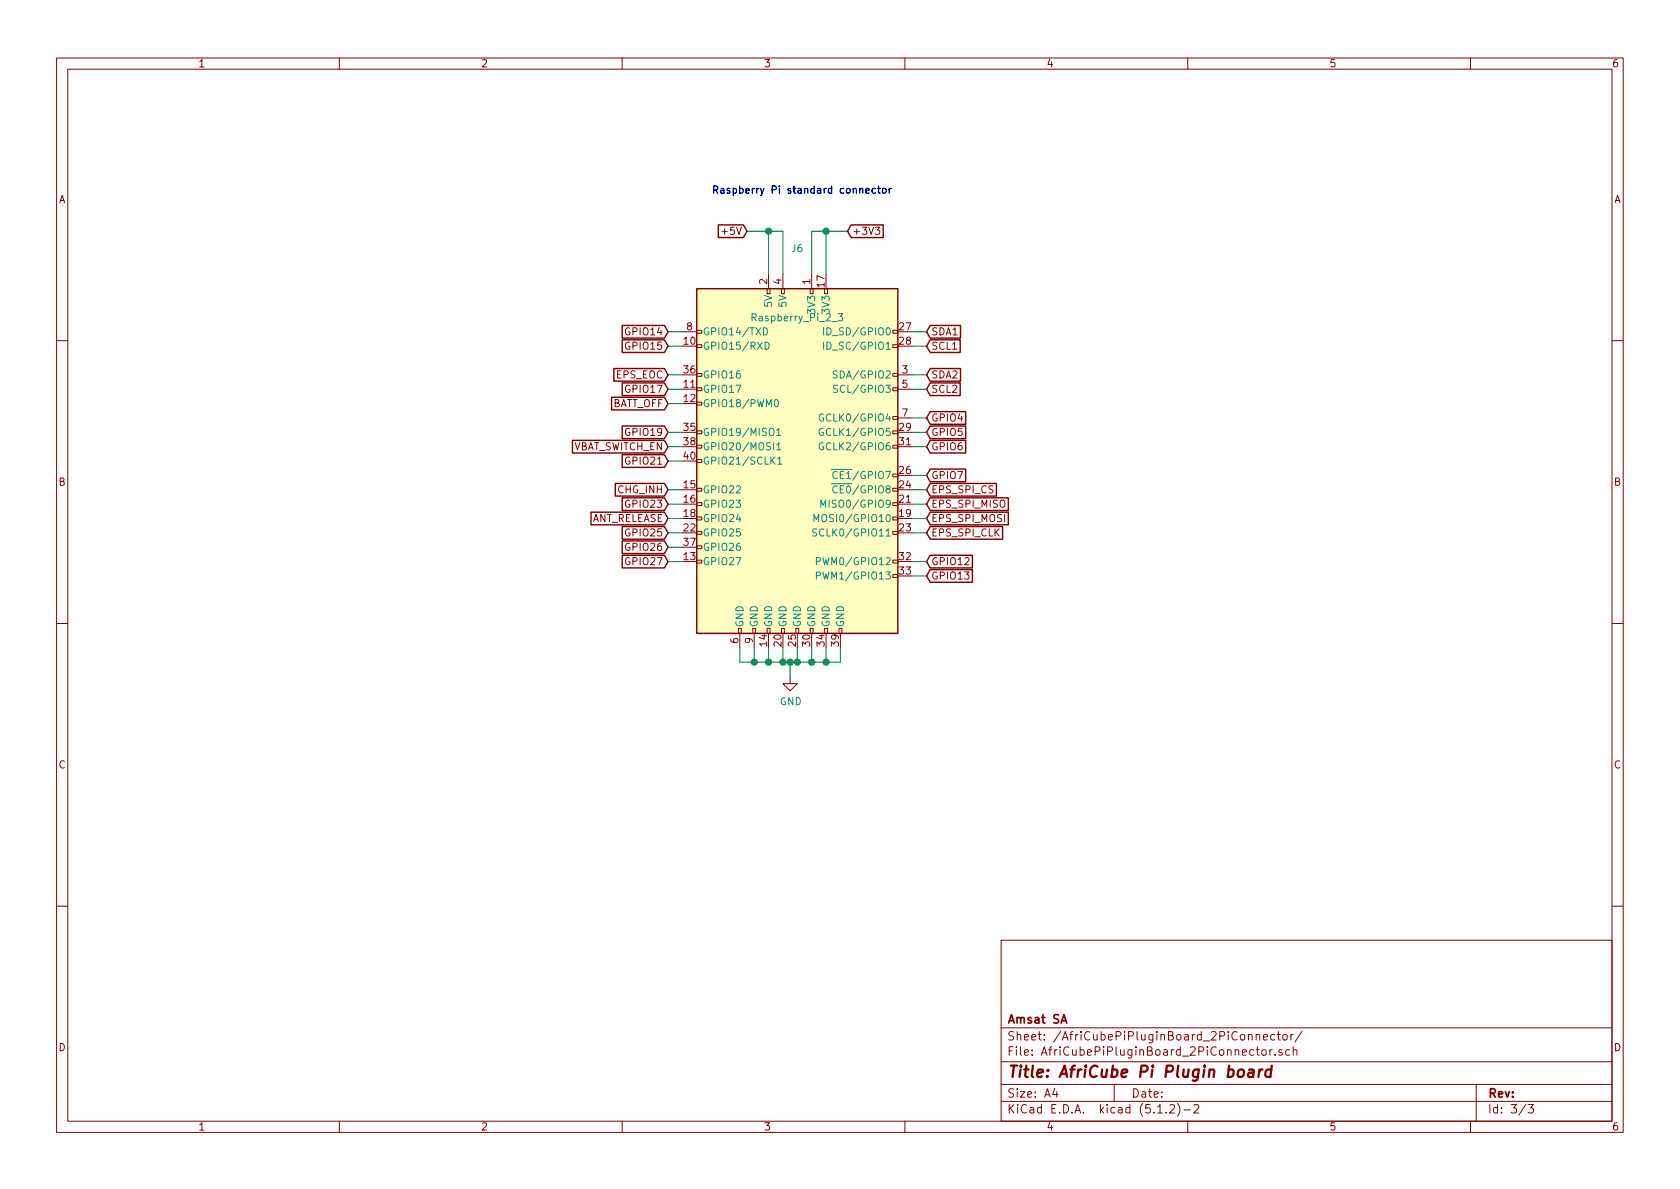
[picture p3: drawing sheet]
<svg xmlns="http://www.w3.org/2000/svg" width="297mm" height="210mm" viewBox="0 0 297 210" stroke-linecap="round" stroke-linejoin="round" font-family="sans-serif">
<g fill="none" stroke="#840000" stroke-width=".18">
<path d="M10 10.3h277v189.9h-277zM12 12.2h273v186.1h-273zM60 10.3v1.9M110 10.3v1.9M160 10.3v1.9M210 10.3v1.9M260 10.3v1.9M120.6 58.7h2.6M123.2 58.4h.9v.5h-.9zM135.6 51h.5v.9h-.5zM135.9 48.5v2.5M138.2 51h.5v.9h-.5z"/>
<path d="M138.4 48.5v2.5M143.3 51h.5v.9h-.5zM143.5 48.5v2.5M145.8 51h.5v.9h-.5zM154.8 40.2h.7l-.4 .5 .4 .1v.5l-.2 .1-.5-.1M157.9 58.4h.8v.5h-.8zM10 60.2h2M123.2 78.7h.9v.5h-.9zM123.2 76.2h.9v.5h-.9zM123.2 71.1h.9v.5h-.9zM123.2 68.6h.9v.5h-.9zM123.2 66h.9v.5h-.9z"/>
<path d="M123.2 61h.9v.5h-.9zM157.9 78.7h.8v.5h-.8zM157.9 76.2h.8v.5h-.8zM157.9 73.7h.8v.5h-.8zM157.9 68.6h.8v.5h-.8zM157.9 66h.8v.5h-.8zM157.9 61h.8v.5h-.8zM158.7 66.3h2.6M158.7 68.8h2.6M158.7 73.9h2.6M285 60.2h2M123.2 99.1h.9v.5h-.9z"/>
<path d="M123.2 96.5h.9v.5h-.9zM123.2 94h.9v.5h-.9zM123.2 91.4h.9v.5h-.9zM123.2 88.9h.9v.5h-.9zM123.2 86.4h.9v.5h-.9zM123.2 81.3h.9v.5h-.9zM157.9 99.1h.8v.5h-.8zM157.9 94h.8v.5h-.8zM157.9 91.4h.8v.5h-.8zM157.9 88.9h.8v.5h-.8zM157.9 86.4h.8v.5h-.8zM157.9 83.8h.8v.5h-.8z"/>
<path d="M10 110.3h2M130.6 111.1h.5v.9h-.5zM130.8 112v2.5M133.1 111.1h.5v.9h-.5zM133.3 112v2.5M135.6 111.1h.5v.9h-.5zM138.2 111.1h.5v.9h-.5zM139.7 119.6v1.3h1.3l-1.3 1.3-1.3-1.3h1.3M140.7 111.1h.5v.9h-.5zM143.3 111.1h.5v.9h-.5zM145.8 111.1h.5v.9h-.5zM148.3 111.1h.5v.9h-.5z"/>
<path d="M157.9 101.6h.8v.5h-.8zM285 110.3h2M10 160.2h2M177 166.3h108v32h-108zM285 160.2h2M60 198.3v1.9M110 198.3v1.9M160 198.3v1.9M177 194.8h108M177 191.8h108M177 187.8h108M177 181.8h108"/>
<path d="M186.5 192.5l-.4 1h1M186.8 193v1M197 191.8v3M204.7 196.8h.8M206.2 196.7v.1M206.8 195.5l.2-.2h.4l.2 .2 .1 .3-.1 .2-.8 .8h.9M208.2 195.1a1.71 1.71 0 0 1 0 2.3M209.3 196.3h1.2M210 198.3v1.9M211.1 195.5l.2-.2h.4l.3 .5-1 1h1M222.1 183.1l.2-.2 .4 .1v.9M222.1 185.6h.6"/>
<path d="M222.1 182.9v1M222.3 185.1v1.3l.4 .2M223.2 185.7l.2-.1 .4 .1 .1 .6-.2 .2-.3 .1-.2-.1zM223.4 183.4l.7-.1-.1-.3-.4-.1-.2 .2v.7h.6M224.5 185.6v1M224.9 185.6l-.3 .1-.1 .2M225.4 183l-.5-.1-.2 .3v.6l.2 .1 .5-.1M225.5 186.5v.1M225.8 182.9h.6M226 182.4v1.3l.4 .2M226.7 185.7a.37 .37 0 0 0-.6 .1l.1 .2 .5 .2v.1l-.2 .3-.4-.1M226.9 183.1l.2-.2 .4 .2v.7l-.2 .1-.4-.1z"/>
<path d="M228 185.7l-.4-.1-.3 .3 .1 .6 .2 .1 .4-.1M228.2 182.9v1M228.7 185.7a.37 .37 0 0 1 .6 .1v.8M228.7 182.9l-.4 .2-.1 .1M228.7 185.1v1.5M230.2 182.3l-1.2 2M260 198.3v1.9M261 191.8v6.5M269.8 195.2l-1.2 2M270.2 195.3h.9l-.5 .6 .4 .1v.7l-.2 .1-.6-.1"/>
</g>
<path d="M219 189.3a.54 .54 0 0 1 .6-.2 .54 .54 0 0 1 .4 .4l-.1 .6a.56 .56 0 0 1-.5 .4 .56 .56 0 0 1-.6-.4zM220.9 189.2h.7v1.2M221.7 189.6l-.7 .1a.4 .4 0 0 0-.4 .3 .4 .4 0 0 0 .3 .4l.7-.1M222.7 189.1l-.2 1.3M223.2 189.1a.54 .54 0 0 0-.6 .4M224.8 189.2a.68 .68 0 0 0-1 .3v.8l.2 .1 .6-.1M224.9 188.4l-.3 2" fill="none" stroke="#840000" stroke-width=".41"/>
<path d="M187.6 180.9l.5-1.5 .5 1.5" fill="none" stroke="#840000" stroke-width=".3"/>
<path d="M123.2 51h35.5v61h-35.5z" fill="#ffffc2" stroke="#ffffc2" stroke-width=".18"/>
<g fill="none" stroke="#840000" stroke-width=".25">
<path d="M127 39.8h4.4l.7 1.1-.7 1.1h-4.4zM150.5 39.8h5.7v2.2h-5.7l-.6-1.1zM110 57.6h7.5l.6 1.1-.6 1.1h-7.5zM123.2 51h35.5v61h-35.5zM164.5 57.6h5.3v2.2h-5.3l-.7-1.1zM101.2 77.9h16.3l.6 1.1-.6 1.1h-16.3zM108.1 70.3h9.4l.6 1.1-.6 1.1h-9.4zM108.5 65.2h9l.6 1.1-.6 1.1h-9zM110 60.1h7.5l.6 1.1-.6 1.1h-7.5zM110 67.7h7.5l.6 1.1-.6 1.1h-7.5zM110 75.3h7.5l.6 1.1-.6 1.2h-7.5zM164.5 65.2h5.3v2.2h-5.3l-.7-1.1z"/>
<path d="M164.5 67.7h5.3v2.2h-5.3l-.7-1.1zM164.5 60.1h5.3v2.2h-5.3l-.7-1.1zM164.5 72.8h6.2v2.2h-6.2l-.7-1.1zM164.5 75.3h6.2v2.3h-6.2l-.7-1.2zM164.5 77.9h6.2v2.2h-6.2l-.7-1.1zM104.5 90.6h13l.6 1.1-.6 1.1h-13zM108.8 85.5h8.7l.6 1.1-.6 1.1h-8.7zM110 80.4h7.5l.6 1.1-.6 1.1h-7.5zM110 88h7.5l.6 1.1-.6 1.2h-7.5zM110 93.1h7.5l.6 1.1-.6 1.1h-7.5zM110 95.7h7.5l.6 1.1-.6 1.1h-7.5zM110 98.2h7.5l.6 1.1-.6 1.1h-7.5z"/>
<path d="M164.5 93.1h12.8v2.2h-12.8l-.7-1.1zM164.5 88h13.8v2.3h-13.8l-.7-1.2zM164.5 90.6h13.8v2.2h-13.8l-.7-1.1zM164.5 85.5h11.7v2.2h-11.7l-.7-1.1zM164.5 83h6.2v2.2h-6.2l-.7-1.1zM164.5 98.2h7.4v2.2h-7.4l-.7-1.1zM164.5 100.7h7.4v2.3h-7.4l-.7-1.2z"/>
</g>
<g fill="none" stroke="#008484" stroke-width=".18">
<path d="M135 58a.64 .64 0 0 1 .7 .6 .64 .64 0 0 1-.7 .6zM145.6 58v1.2M148.2 55.5h.8l-.4 .5 .3 .1v.5l-.1 .1-.6-.1M135.3 60.5a.64 .64 0 0 1 .7 .6 .64 .64 0 0 1-.7 .7zM137 70.8l.2-.1a.67 .67 0 0 1 .5 .6 .67 .67 0 0 1-.5 .6l-.3-.5zM137.3 76.1l.4-.4v1.3M137.3 78.6l.4-.3v1.2M137.3 77h.7M137.3 79.5h.7M145.5 75.8a.59 .59 0 0 0-.7 .6 .59 .59 0 0 0 .7 .6l.1-.5h-.2M145.5 78.4a.59 .59 0 0 0-.7 .5 .59 .59 0 0 0 .7 .6l.1-.5h-.2M145.5 73.3a.59 .59 0 0 0-.7 .5 .59 .59 0 0 0 .7 .6l.1-.5h-.2"/>
<path d="M145.6 60.5v1.3M148 65.7l-.5-.1-.2 .2 .1 .3 .6 .3v.3l-.2 .1h-.5M148.1 68.2l-.5-.1-.2 .1v.4l.6 .3 .1 .3-.2 .2-.5-.1M136.5 81.4l.5 .7M137 80.8l-.7 .8M137.5 81.2l.4-.4v1.3M137.5 82.1h.8M143.9 92.2v-1.2l.4 .9 .5-.9v1.2M144.3 99.3l.7-.1v-.5l-.2-.1h-.5v1.3M144.4 93.6l-.5-.1-.2 .1 .1 .5 .5 .2 .1 .3-.2 .2-.5-.1M145.1 89.7v-1.3l.4 1 .5-1v1.3M147 85.5h1.3"/>
<path d="M147 83h1.3M148 86a.6 .6 0 0 0-.8 .4 .6 .6 0 0 0 .6 .8l.2-.2M148 83.5a.6 .6 0 0 0-.8 .4 .6 .6 0 0 0 .6 .7l.2-.1M144.3 101.8l.7-.1v-.4l-.2-.2h-.5v1.3"/>
</g>
<g fill="none" stroke="#008400" stroke-width=".18">
<path d="M118.1 58.7h2.5M132.1 40.9h6.3v7.6M135.9 40.9v7.6M146 40.9v7.6M149.9 40.9h-6.4v7.6M161.3 58.7h2.5M118.1 61.2h2.5M118.1 66.3h2.5M118.1 68.8h2.5M118.1 76.4h2.5M118.1 79h2.5M118.1 71.4h2.5"/>
<path d="M161.3 61.2h2.5M161.3 66.3h2.5M161.3 68.8h2.5M161.3 73.9h2.5M161.3 76.4h2.5M161.3 79h2.5M118.1 86.6h2.5M118.1 89.1h2.5M118.1 91.7h2.5M118.1 94.2h2.5M118.1 99.3h2.5M118.1 81.5h2.5"/>
<path d="M118.1 96.8h2.5M161.3 84.1h2.5M161.3 86.6h2.5M161.3 89.1h2.5M161.3 91.7h2.5M161.3 94.2h2.5M161.3 99.3h2.5M130.8 114.5v2.6h17.8v-2.6M133.3 114.5v2.6M135.9 114.5v2.6M138.4 114.5v2.6M139.7 117.1v2.5"/>
<path d="M141 114.5v2.6M143.5 114.5v2.6M146 114.5v2.6M161.3 101.8h2.5"/>
</g>
<g fill="#008400" stroke="#008400" stroke-width=".25">
<circle cx="139.7" cy="117.1" r=".51"/>
<circle cx="133.4" cy="117.1" r=".51"/>
<circle cx="135.9" cy="117.1" r=".51"/>
<circle cx="138.4" cy="117.1" r=".51"/>
<circle cx="141" cy="117.1" r=".51"/>
<circle cx="143.5" cy="117.1" r=".51"/>
<circle cx="146.1" cy="117.1" r=".51"/>
<circle cx="135.9" cy="40.9" r=".51"/>
<circle cx="146.1" cy="40.9" r=".51"/>
</g>
<path d="M154.8 33.4l-.4-.1-.2 .2 .1 .6h.5M155.1 33.3h.5M155.3 32.9v1.1l.3 .2M156.1 33.4l.3-.1 .2 .1 .1 .5-.2 .2-.3 .1-.1-.2zM157.2 33.3v.9M157.6 33.3l-.4 .2" fill="none" stroke="#0000c2" stroke-width=".25"/>
<text font-size="2.8" fill="#840000" x="178" y="190.5">Title: AfriCube Pi Plugin board</text>
<g font-size="2.1" fill="#840000">
<text x="178" y="184">Sheet: /AfriCubePiPluginBoard_2PiConnector/</text>
<text x="178" y="181">Amsat SA</text>
<text x="178" y="186.7">File: AfriCubePiPluginBoard_2PiConnector.sch</text>
<text x="178" y="196.9">KiCad E.D.A. kicad (5.1.2)-2</text>
<text x="178" y="194.1">Size: A4</text>
<text x="200" y="194.1">Date:</text>
<text x="263" y="194.1">Rev:</text>
<text x="263" y="196.9">Id: 3/3</text>
</g>
<g font-size="1.8" fill="#840000">
<text x="35" y="11.9">1</text>
<text x="85" y="11.9">2</text>
<text x="135" y="11.9">3</text>
<text x="185" y="11.9">4</text>
<text x="235" y="11.9">5</text>
<text x="285" y="11.9">6</text>
<text x="10.4" y="35.9">A</text>
<text x="285.4" y="35.9">A</text>
<text x="128.1" y="41.5">+5V</text>
<text x="150.6" y="41.5">+3V3</text>
<text x="135.6" y="50.3" transform="rotate(-90 135.6 50.3)">2</text>
<text x="138.2" y="50.3" transform="rotate(-90 138.2 50.3)">4</text>
<text x="143.3" y="50.3" transform="rotate(-90 143.3 50.3)">1</text>
<text x="145.8" y="50.7" transform="rotate(-90 145.8 50.7)">17</text>
<text x="110.9" y="59.3">GPIO14</text>
<text x="121.4" y="58.4">8</text>
<text x="159.1" y="58.4">27</text>
<text x="164.6" y="59.3">SDA1</text>
<text x="110.9" y="61.8">GPIO15</text>
<text x="121" y="61">10</text>
<text x="159.1" y="61">28</text>
<text x="164.6" y="61.8">SCL1</text>
<text x="109" y="66.9">EPS_EOC</text>
<text x="110.9" y="69.5">GPIO17</text>
<text x="121" y="68.6">11</text>
<text x="121" y="71.1">12</text>
<text x="121" y="66">36</text>
<text x="159.5" y="66">3</text>
<text x="159.5" y="68.6">5</text>
<text x="164.6" y="66.9">SDA2</text>
<text x="164.6" y="69.5">SCL2</text>
<text x="108.1" y="72">BATT_OFF</text>
<text x="110.9" y="77.1">GPIO19</text>
<text x="121" y="76.2">35</text>
<text x="159.1" y="76.2">29</text>
<text x="159.5" y="73.7">7</text>
<text x="164.6" y="74.5">GPIO4</text>
<text x="164.6" y="77.1">GPIO5</text>
<text x="101.1" y="79.6">VBAT_SWITCH_EN</text>
<text x="110.9" y="82.2">GPIO21</text>
<text x="121" y="78.7">38</text>
<text x="121" y="81.3">40</text>
<text x="159.1" y="83.8">26</text>
<text x="159.1" y="78.7">31</text>
<text x="164.6" y="79.6">GPIO6</text>
<text x="10.4" y="85.9">B</text>
<text x="109.4" y="87.2">CHG_INH</text>
<text x="110.9" y="89.8">GPIO23</text>
<text x="121" y="86.4">15</text>
<text x="121" y="88.9">16</text>
<text x="159.1" y="88.9">21</text>
<text x="159.1" y="86.4">24</text>
<text x="164.6" y="89.8">EPS_SPI_MISO</text>
<text x="164.6" y="87.2">EPS_SPI_CS</text>
<text x="164.6" y="84.7">GPIO7</text>
<text x="285.4" y="85.9">B</text>
<text x="104.3" y="92.3">ANT_RELEASE</text>
<text x="110.9" y="94.9">GPIO25</text>
<text x="121" y="91.4">18</text>
<text x="121" y="94">22</text>
<text x="159.1" y="91.4">19</text>
<text x="159.1" y="94">23</text>
<text x="164.6" y="94.9">EPS_SPI_CLK</text>
<text x="164.6" y="92.3">EPS_SPI_MOSI</text>
<text x="110.9" y="97.4">GPIO26</text>
<text x="110.9" y="99.9">GPIO27</text>
<text x="121" y="99.1">13</text>
<text x="121" y="96.5">37</text>
<text x="159.1" y="99.1">32</text>
<text x="159.1" y="101.6">33</text>
<text x="164.6" y="99.9">GPIO12</text>
<text x="164.6" y="102.5">GPIO13</text>
<text x="130.6" y="113.8" transform="rotate(-90 130.6 113.8)">6</text>
<text x="133.1" y="113.8" transform="rotate(-90 133.1 113.8)">9</text>
<text x="135.6" y="114.2" transform="rotate(-90 135.6 114.2)">14</text>
<text x="138.2" y="114.2" transform="rotate(-90 138.2 114.2)">20</text>
<text x="140.7" y="114.2" transform="rotate(-90 140.7 114.2)">25</text>
<text x="143.3" y="114.2" transform="rotate(-90 143.3 114.2)">30</text>
<text x="145.8" y="114.2" transform="rotate(-90 145.8 114.2)">34</text>
<text x="148.3" y="114.2" transform="rotate(-90 148.3 114.2)">39</text>
<text x="10.4" y="135.9">C</text>
<text x="285.4" y="135.9">C</text>
<text x="10.4" y="185.9">D</text>
<text x="285.4" y="185.9">D</text>
<text x="35" y="199.9">1</text>
<text x="85" y="199.9">2</text>
<text x="135" y="199.9">3</text>
<text x="185" y="199.9">4</text>
<text x="235" y="199.9">5</text>
<text x="285" y="199.9">6</text>
</g>
<text font-size="1.8" fill="#0000c2" x="125.7" y="34.2">Raspberry Pi standard connector</text>
<g font-size="1.8" fill="#008484">
<text x="140" y="44.6">J6</text>
<text x="124.2" y="59.3">GPIO14/TXD</text>
<text x="133.3" y="56.8">Raspberry_Pi_2_3</text>
<text x="136.5" y="54.2" transform="rotate(-90 136.5 54.2)">5V</text>
<text x="139.1" y="54.2" transform="rotate(-90 139.1 54.2)">5V</text>
<text x="144.1" y="55.2" transform="rotate(-90 144.1 55.2)">3V3</text>
<text x="146.6" y="59.3">ID_SD/GPIO0</text>
<text x="146.7" y="55.2" transform="rotate(-90 146.7 55.2)">3V3</text>
<text x="124.2" y="61.8">GPIO15/RXD</text>
<text x="146.6" y="61.8">ID_SC/GPIO1</text>
<text x="124.2" y="69.5">GPIO17</text>
<text x="124.2" y="66.9">GPIO16</text>
<text x="148.1" y="66.9">SDA/GPIO2</text>
<text x="148.3" y="69.5">SCL/GPIO3</text>
<text x="124.2" y="72">GPIO18/PWM0</text>
<text x="124.2" y="77.1">GPIO19/MISO1</text>
<text x="145.8" y="77.1">GCLK1/GPIO5</text>
<text x="145.8" y="74.5">GCLK0/GPIO4</text>
<text x="124.2" y="79.6">GPIO20/MOSI1</text>
<text x="124.2" y="82.2">GPIO21/SCLK1</text>
<text x="145.8" y="79.6">GCLK2/GPIO6</text>
<text x="124.2" y="87.2">GPIO22</text>
<text x="124.2" y="89.8">GPIO23</text>
<text x="146.3" y="89.8">MISO0/GPIO9</text>
<text x="148.4" y="87.2">CE0/GPIO8</text>
<text x="148.4" y="84.7">CE1/GPIO7</text>
<text x="124.2" y="92.3">GPIO24</text>
<text x="124.2" y="94.9">GPIO25</text>
<text x="145.1" y="94.9">SCLK0/GPIO11</text>
<text x="145.3" y="92.3">MOSI0/GPIO10</text>
<text x="124.2" y="99.9">GPIO27</text>
<text x="124.2" y="97.4">GPIO26</text>
<text x="145.5" y="99.9">PWM0/GPIO12</text>
<text x="145.5" y="102.5">PWM1/GPIO13</text>
<text x="131.4" y="111" transform="rotate(-90 131.4 111)">GND</text>
<text x="134" y="111" transform="rotate(-90 134 111)">GND</text>
<text x="136.5" y="111" transform="rotate(-90 136.5 111)">GND</text>
<text x="139.1" y="111" transform="rotate(-90 139.1 111)">GND</text>
<text x="141.6" y="111" transform="rotate(-90 141.6 111)">GND</text>
<text x="144.1" y="111" transform="rotate(-90 144.1 111)">GND</text>
<text x="146.7" y="111" transform="rotate(-90 146.7 111)">GND</text>
<text x="149.2" y="111" transform="rotate(-90 149.2 111)">GND</text>
<text x="137.9" y="124.7">GND</text>
</g>
</svg>
